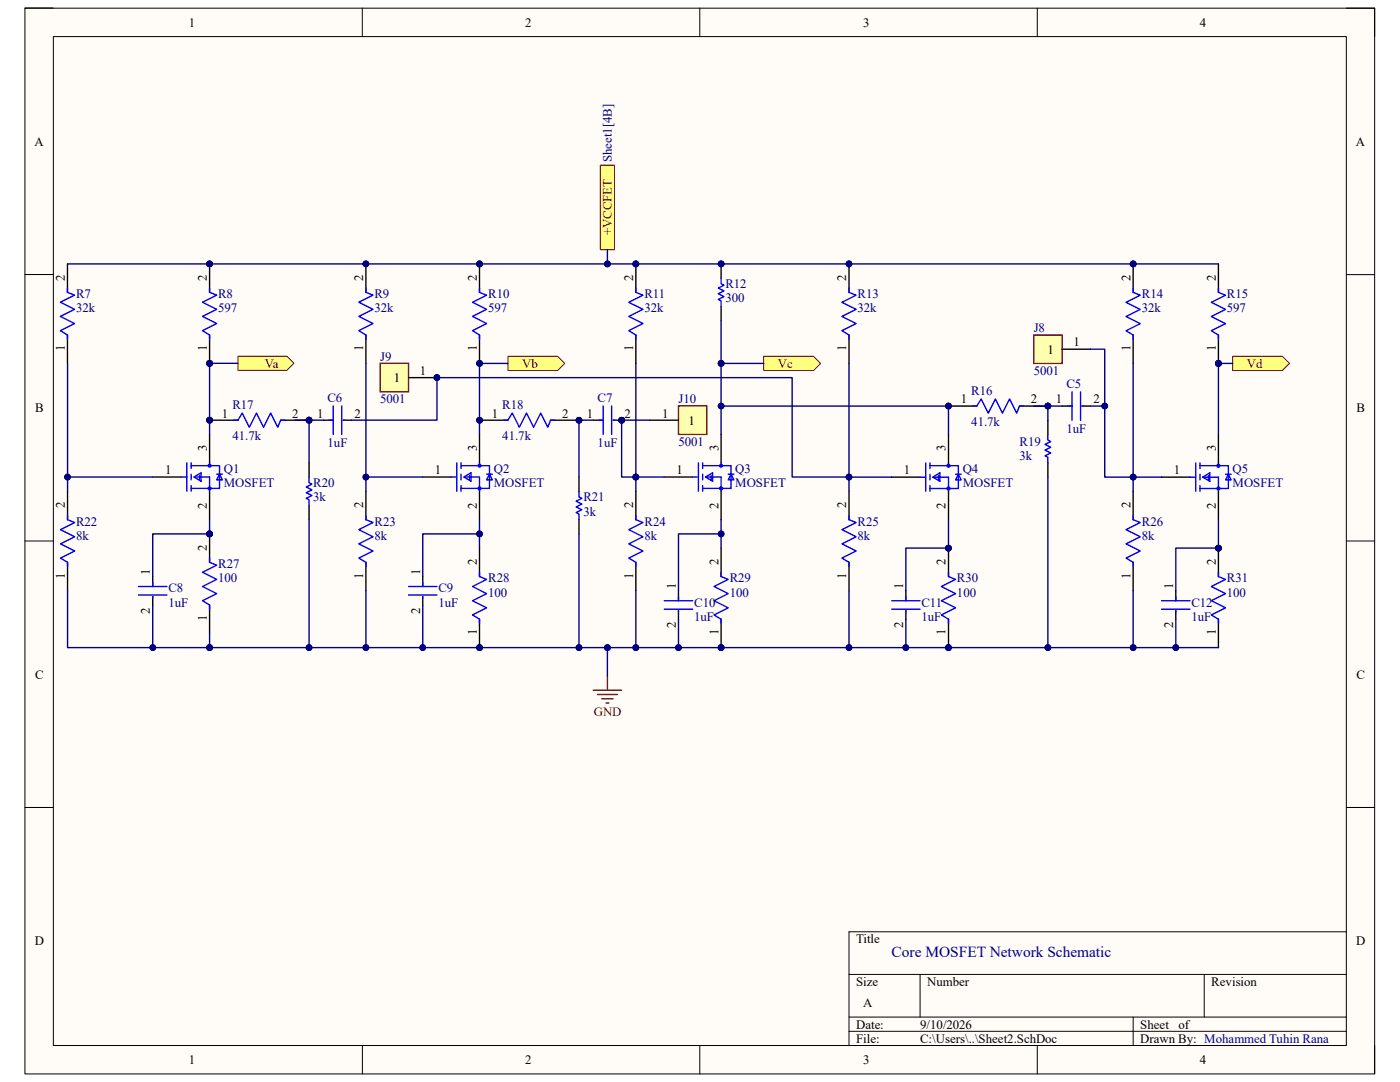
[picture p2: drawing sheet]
<svg xmlns="http://www.w3.org/2000/svg" width="279mm" height="216mm" viewBox="0 0 279 216" stroke-linecap="round" stroke-linejoin="round" font-family="sans-serif">
<path d="M5 1.6h269.3v212.7h-269.3z" fill="#fffcf8"/>
<path d="M5 1.6h269.3v212.7h-269.3z" fill="none" stroke="#000" stroke-width=".2"/>
<path d="M10.6 7.3h258.1v201.3h-258.1z" fill="#fffcf8"/>
<g fill="none" stroke="#000" stroke-width=".2">
<path d="M5 1.6h5.6M10.6 7.3h258.1v201.3h-258.1zM72.3 1.6v5.7M139.7 1.6v5.7M207 1.6v5.7M268.7 1.6h5.6v5.7M5 54.8h5.6M268.7 54.8h5.6M5 107.9h5.6M268.7 107.9h5.6M5 161.1h5.6M268.7 161.1h5.6"/>
<path d="M169.4 194.4h99.3M183.6 194.4v8.5M240.3 194.4v8.5M268.7 185.9h-99.3v22.7M72.3 208.6v5.7M139.7 208.6v5.7M169.4 202.9h99.3M169.4 205.8h99.3M207 208.6v5.7M226.1 202.9v5.7M274.3 208.6v5.7"/>
</g>
<path d="M64.5 83.8h2M68.5 83.8h1.7" fill="none" stroke="#000" stroke-width=".28"/>
<path d="M65.6 83.8h.9M66.5 81v5.7M68.2 81v5.7M68.5 83.8h.3" fill="none" stroke="#00f" stroke-width=".28"/>
<circle cx="124.1" cy="83.9" r=".57" fill="#000080"/>
<circle cx="124.1" cy="83.9" r=".57" fill="none" stroke="#000080" stroke-width=".2"/>
<path d="M118.4 83.8h2M122.4 83.8h1.7" fill="none" stroke="#000" stroke-width=".28"/>
<circle cx="124.1" cy="83.9" r=".57" fill="#000080"/>
<circle cx="124.1" cy="83.9" r=".57" fill="none" stroke="#000080" stroke-width=".2"/>
<path d="M214 78.2v5.7M215.6 78.2v5.7M119.5 83.8h.9M120.4 81v5.7M122.1 81v5.7M122.4 83.8h.2M213.1 81h.9M215.9 81h.3" fill="none" stroke="#00f" stroke-width=".28"/>
<path d="M212 81h2M215.9 81h1.7" fill="none" stroke="#000" stroke-width=".28"/>
<path d="M118.4 137.7h5.7M119.2 138.6h4M120.1 139.4h2.3M121.2 134.9v2.8M120.9 140.3h.6" fill="none" stroke="#800000" stroke-width=".28"/>
<path d="M47.5 71.1h9.7l1.5 1.4-1.5 1.4h-9.7z" fill-rule="evenodd" fill="#ffff80"/>
<path d="M47.5 71.1h9.7l1.5 1.4-1.5 1.4h-9.7z" fill="none" stroke="#800000" stroke-width=".2"/>
<path d="M101.4 71.1h9.9l1.4 1.4-1.4 1.4h-9.9z" fill-rule="evenodd" fill="#ffff80"/>
<path d="M101.4 71.1h9.9l1.4 1.4-1.4 1.4h-9.9z" fill="none" stroke="#800000" stroke-width=".2"/>
<path d="M152.4 71.1h9.9l1.5 1.4-1.5 1.4h-9.9z" fill-rule="evenodd" fill="#ffff80"/>
<path d="M152.4 71.1h9.9l1.5 1.4-1.5 1.4h-9.9z" fill="none" stroke="#800000" stroke-width=".2"/>
<path d="M246 71.1h9.9l1.4 1.4-1.4 1.4h-9.9z" fill-rule="evenodd" fill="#ffff80"/>
<path d="M246 71.1h9.9l1.4 1.4-1.4 1.4h-9.9z" fill="none" stroke="#800000" stroke-width=".2"/>
<path d="M119.8 33h2.8v16.8h-2.8z" fill="#ffff80"/>
<path d="M119.8 33h2.8v16.8h-2.8z" fill="none" stroke="#800000" stroke-width=".2"/>
<circle cx="87.2" cy="75.3" r=".56" fill="#000080"/>
<circle cx="87.2" cy="75.3" r=".56" fill="none" stroke="#000080" stroke-width=".2"/>
<path d="M75.9 72.5h5.6v5.7h-5.6z" fill="#ffffb0"/>
<path d="M75.9 72.5h5.6v5.7h-5.6z" fill="none" stroke="#800000" stroke-width=".28"/>
<path d="M81.5 75.4h5.7" fill="none" stroke="#000" stroke-width=".28"/>
<circle cx="87.2" cy="75.3" r=".56" fill="#000080"/>
<circle cx="87.2" cy="75.3" r=".56" fill="none" stroke="#000080" stroke-width=".2"/>
<path d="M206.3 66.8h5.7v5.7h-5.7z" fill="#ffffb0"/>
<path d="M206.3 66.8h5.7v5.7h-5.7z" fill="none" stroke="#800000" stroke-width=".28"/>
<path d="M212 69.7h5.6" fill="none" stroke="#000" stroke-width=".28"/>
<path d="M135.4 81h5.7v5.7h-5.7z" fill="#ffffb0"/>
<path d="M135.4 81h5.7v5.7h-5.7z" fill="none" stroke="#800000" stroke-width=".28"/>
<g fill="none" stroke="#000" stroke-width=".28">
<path d="M13.5 52.7v5.6M13.5 66.8v5.7M30.5 95.2h5.7M41.8 86.7v5.7M41.8 98v5.7M84.4 95.2h5.6M95.7 86.7v5.7M95.7 98v5.7M129.7 83.8h5.7M132.6 95.2h5.6M143.9 86.7v5.7M143.9 98v5.7"/>
<path d="M177.9 95.2h5.7M189.3 86.7v5.7M189.3 98v5.7M231.8 95.2h5.7M243.2 86.7v5.7M243.2 98v5.7"/>
</g>
<g fill="none" stroke="#00f" stroke-width=".28">
<path d="M13.5 57.5v.8l1.4 .6-2.9 1.4 2.9 1.4-2.9 1.4 2.9 1.5-2.9 1.4 1.5 .8v.9M36.2 95.2h1.1M37.3 92.4v5.6M38.1 92.4v1.1M38.1 94.6v1.2M38.1 96.9v1.1M38.1 92.9h3.7M38.7 95.2l1.4-.9v1.7zM39 95.2h2.8v2.8M39.8 94.9v.9M41.8 92.4v.5M41.8 92.9h2v4.6h-5.7"/>
<path d="M43.2 94.6h.6l-.6 1.2h1.2l-.6-1.2h.6M90 95.2h1.2M91.2 92.4v5.6M92 92.9h3.7M92 92.4v1.1M92 94.6v1.2M92 96.9v1.1M92.6 95.2l1.4-.9v1.7zM92.9 95.2h2.8v2.8M93.7 94.9v.9M95.7 92.9h2v4.6h-5.7M95.7 92.4v.5"/>
<path d="M97.1 94.6h.6l-.6 1.2h1.2l-.6-1.2h.6M138.2 95.2h1.2M139.4 92.4v5.6M140.2 92.9h3.7M140.2 92.4v1.1M140.2 94.6v1.2M140.2 96.9v1.1M140.8 95.2l1.4-.9v1.7zM141.1 95.2h2.8v2.8M141.9 94.9v.9M143.9 92.9h2v4.6h-5.7M143.9 92.4v.5"/>
<path d="M145.3 94.6h.6l-.6 1.2h1.2l-.6-1.2h.6M183.6 95.2h1.1M184.7 92.4v5.6M185.6 92.9h3.7M185.6 92.4v1.1M185.6 94.6v1.2M185.6 96.9v1.1M186.2 95.2l1.4-.9v1.8zM186.5 95.2h2.8v2.8M187.3 94.9v.9M189.3 92.9h2v4.6h-5.7M189.3 92.4v.5"/>
<path d="M190.7 94.6h.6l-.6 1.2h1.1l-.5-1.2h.5M237.5 95.2h1.1M238.6 92.4v5.6M239.5 92.9h3.7M239.5 92.4v1.1M239.5 94.6v1.2M239.5 96.9v1.1M240 95.2l1.4-.9v1.8zM240.3 95.2h2.9v2.8M241.2 94.9v.9M243.2 92.9h2v4.6h-5.7M243.2 92.4v.5"/>
<path d="M244.6 94.6h.6l-.6 1.2h1.1l-.5-1.2h.5"/>
<circle cx="41.8" cy="92.9" r=".28"/>
<circle cx="41.8" cy="97.5" r=".29"/>
<circle cx="95.7" cy="92.9" r=".28"/>
<circle cx="95.7" cy="97.5" r=".29"/>
<circle cx="143.9" cy="92.9" r=".28"/>
<circle cx="143.9" cy="97.5" r=".29"/>
<circle cx="189.3" cy="92.9" r=".29"/>
<circle cx="189.3" cy="97.5" r=".29"/>
<circle cx="243.2" cy="97.5" r=".29"/>
<circle cx="243.2" cy="92.9" r=".29"/>
</g>
<circle cx="73" cy="52.7" r=".56" fill="#000080"/>
<circle cx="73" cy="52.7" r=".56" fill="none" stroke="#000080" stroke-width=".2"/>
<path d="M73 52.7v5.6M73 66.8v5.7" fill="none" stroke="#000" stroke-width=".28"/>
<circle cx="73" cy="52.7" r=".56" fill="#000080"/>
<circle cx="73" cy="52.7" r=".56" fill="none" stroke="#000080" stroke-width=".2"/>
<path d="M73 57.5v.8l1.4 .6-2.8 1.4 2.8 1.4-2.8 1.4 2.8 1.5-2.8 1.4 1.4 .8v.9" fill="none" stroke="#00f" stroke-width=".28"/>
<circle cx="126.9" cy="52.7" r=".57" fill="#000080"/>
<circle cx="126.9" cy="52.7" r=".57" fill="none" stroke="#000080" stroke-width=".2"/>
<path d="M126.9 52.7v5.6M126.9 66.8v5.7" fill="none" stroke="#000" stroke-width=".28"/>
<circle cx="126.9" cy="52.7" r=".57" fill="#000080"/>
<circle cx="126.9" cy="52.7" r=".57" fill="none" stroke="#000080" stroke-width=".2"/>
<path d="M126.9 57.5v.8l1.4 .6-2.8 1.4 2.8 1.4-2.8 1.4 2.8 1.5-2.8 1.4 1.4 .8v.9" fill="none" stroke="#00f" stroke-width=".28"/>
<circle cx="169.4" cy="52.7" r=".57" fill="#000080"/>
<circle cx="169.4" cy="52.7" r=".57" fill="none" stroke="#000080" stroke-width=".2"/>
<path d="M169.4 52.7v5.6M169.4 66.8v5.7" fill="none" stroke="#000" stroke-width=".28"/>
<circle cx="169.4" cy="52.7" r=".57" fill="#000080"/>
<circle cx="169.4" cy="52.7" r=".57" fill="none" stroke="#000080" stroke-width=".2"/>
<path d="M169.4 57.5v.8l1.5 .6-2.9 1.4 2.9 1.4-2.9 1.4 2.9 1.5-2.9 1.4 1.4 .8v.9" fill="none" stroke="#00f" stroke-width=".28"/>
<circle cx="226.1" cy="52.7" r=".57" fill="#000080"/>
<circle cx="226.1" cy="52.7" r=".57" fill="none" stroke="#000080" stroke-width=".2"/>
<path d="M226.1 52.7v5.6M226.1 66.8v5.7" fill="none" stroke="#000" stroke-width=".28"/>
<circle cx="226.1" cy="52.7" r=".57" fill="#000080"/>
<circle cx="226.1" cy="52.7" r=".57" fill="none" stroke="#000080" stroke-width=".2"/>
<path d="M226.1 57.5v.8l1.5 .6-2.9 1.4 2.9 1.4-2.9 1.5 2.9 1.4-2.9 1.4 1.4 .8v.9M13.5 102.8v.9l1.4 .6-2.8 1.4 2.8 1.4-2.8 1.4 2.8 1.4-2.8 1.5 1.4 .8v.9M73 102.8v.9l1.4 .6-2.8 1.4 2.8 1.4-2.8 1.4 2.8 1.4-2.8 1.5 1.4 .8v.9M126.9 102.8v.9l1.4 .6-2.8 1.4 2.8 1.4-2.8 1.4 2.8 1.4-2.8 1.5 1.4 .8v.9M169.4 102.8v.9l1.5 .6-2.9 1.4 2.9 1.4-2.9 1.4 2.9 1.4-2.9 1.5 1.4 .8v.9M226.1 102.8v.9l1.5 .6-2.9 1.4 2.9 1.4-2.9 1.4 2.9 1.4-2.9 1.5 1.4 .8v.9" fill="none" stroke="#00f" stroke-width=".28"/>
<path d="M13.5 98v5.7M73 98v5.7M126.9 98v5.7M169.4 98v5.7M226.1 98v5.7M13.5 112.2v5.7M73 112.2v5.7M126.9 112.2v5.7M169.4 112.2v5.7M226.1 112.2v5.7" fill="none" stroke="#000" stroke-width=".28"/>
<circle cx="41.8" cy="72.5" r=".57" fill="#000080"/>
<circle cx="41.8" cy="72.5" r=".57" fill="none" stroke="#000080" stroke-width=".2"/>
<circle cx="41.8" cy="52.7" r=".57" fill="#000080"/>
<circle cx="41.8" cy="52.7" r=".57" fill="none" stroke="#000080" stroke-width=".2"/>
<path d="M41.8 66.8v5.7" fill="none" stroke="#000" stroke-width=".28"/>
<circle cx="41.8" cy="72.5" r=".57" fill="#000080"/>
<circle cx="41.8" cy="72.5" r=".57" fill="none" stroke="#000080" stroke-width=".2"/>
<path d="M41.8 52.7v5.6" fill="none" stroke="#000" stroke-width=".28"/>
<circle cx="41.8" cy="52.7" r=".57" fill="#000080"/>
<circle cx="41.8" cy="52.7" r=".57" fill="none" stroke="#000080" stroke-width=".2"/>
<path d="M41.8 57.5v.8l1.4 .6-2.8 1.4 2.8 1.4-2.8 1.4 2.8 1.5-2.8 1.4 1.4 .8v.9" fill="none" stroke="#00f" stroke-width=".28"/>
<circle cx="95.7" cy="72.5" r=".56" fill="#000080"/>
<circle cx="95.7" cy="72.5" r=".56" fill="none" stroke="#000080" stroke-width=".2"/>
<circle cx="95.7" cy="52.7" r=".57" fill="#000080"/>
<circle cx="95.7" cy="52.7" r=".57" fill="none" stroke="#000080" stroke-width=".2"/>
<path d="M95.7 66.8v5.7" fill="none" stroke="#000" stroke-width=".28"/>
<circle cx="95.7" cy="72.5" r=".56" fill="#000080"/>
<circle cx="95.7" cy="72.5" r=".56" fill="none" stroke="#000080" stroke-width=".2"/>
<path d="M95.7 52.7v5.6" fill="none" stroke="#000" stroke-width=".28"/>
<circle cx="95.7" cy="52.7" r=".57" fill="#000080"/>
<circle cx="95.7" cy="52.7" r=".57" fill="none" stroke="#000080" stroke-width=".2"/>
<path d="M95.7 57.5v.8l1.4 .6-2.8 1.4 2.8 1.4-2.8 1.4 2.8 1.5-2.8 1.4 1.4 .8v.9" fill="none" stroke="#00f" stroke-width=".28"/>
<circle cx="243.2" cy="72.5" r=".57" fill="#000080"/>
<circle cx="243.2" cy="72.5" r=".57" fill="none" stroke="#000080" stroke-width=".2"/>
<path d="M243.2 66.8v5.7" fill="none" stroke="#000" stroke-width=".28"/>
<circle cx="243.2" cy="72.5" r=".57" fill="#000080"/>
<circle cx="243.2" cy="72.5" r=".57" fill="none" stroke="#000080" stroke-width=".2"/>
<path d="M243.2 52.7v5.6" fill="none" stroke="#000" stroke-width=".28"/>
<path d="M243.2 57.5v.8l1.4 .6-2.9 1.4 2.9 1.4-2.9 1.5 2.9 1.4-2.9 1.4 1.5 .8v.9" fill="none" stroke="#00f" stroke-width=".28"/>
<circle cx="143.9" cy="52.7" r=".57" fill="#000080"/>
<circle cx="143.9" cy="52.7" r=".57" fill="none" stroke="#000080" stroke-width=".2"/>
<path d="M143.9 52.7v2.8" fill="none" stroke="#000" stroke-width=".28"/>
<circle cx="143.9" cy="52.7" r=".57" fill="#000080"/>
<circle cx="143.9" cy="52.7" r=".57" fill="none" stroke="#000080" stroke-width=".2"/>
<path d="M143.9 61.2v2.8" fill="none" stroke="#000" stroke-width=".28"/>
<path d="M143.9 55.5v1.1l.6 .3-1.2 .6 1.2 .5-1.2 .6 1.2 .6-1.2 .6 .6 .2v1.2" fill="none" stroke="#00f" stroke-width=".28"/>
<circle cx="41.8" cy="106.5" r=".57" fill="#000080"/>
<circle cx="41.8" cy="106.5" r=".57" fill="none" stroke="#000080" stroke-width=".2"/>
<path d="M41.8 106.5v5.7M41.8 120.7v5.7" fill="none" stroke="#000" stroke-width=".28"/>
<circle cx="41.8" cy="106.5" r=".57" fill="#000080"/>
<circle cx="41.8" cy="106.5" r=".57" fill="none" stroke="#000080" stroke-width=".2"/>
<path d="M41.8 111.4v.8l1.4 .6-2.8 1.4 2.8 1.4-2.8 1.4 2.8 1.4-2.8 1.5 1.4 .8v.9" fill="none" stroke="#00f" stroke-width=".28"/>
<circle cx="95.7" cy="129.2" r=".57" fill="#000080"/>
<circle cx="95.7" cy="129.2" r=".57" fill="none" stroke="#000080" stroke-width=".2"/>
<path d="M95.7 123.5v5.7" fill="none" stroke="#000" stroke-width=".28"/>
<circle cx="95.7" cy="129.2" r=".57" fill="#000080"/>
<circle cx="95.7" cy="129.2" r=".57" fill="none" stroke="#000080" stroke-width=".2"/>
<path d="M95.7 109.4v5.6" fill="none" stroke="#000" stroke-width=".28"/>
<path d="M95.7 114.2v.8l1.4 .6-2.8 1.4 2.8 1.4-2.8 1.5 2.8 1.4-2.8 1.4 1.4 .8v.9" fill="none" stroke="#00f" stroke-width=".28"/>
<circle cx="143.9" cy="129.2" r=".57" fill="#000080"/>
<circle cx="143.9" cy="129.2" r=".57" fill="none" stroke="#000080" stroke-width=".2"/>
<path d="M143.9 123.5v5.7" fill="none" stroke="#000" stroke-width=".28"/>
<circle cx="143.9" cy="129.2" r=".57" fill="#000080"/>
<circle cx="143.9" cy="129.2" r=".57" fill="none" stroke="#000080" stroke-width=".2"/>
<path d="M143.9 109.4v5.6" fill="none" stroke="#000" stroke-width=".28"/>
<path d="M143.9 114.2v.8l1.4 .6-2.8 1.4 2.8 1.4-2.8 1.5 2.8 1.4-2.8 1.4 1.4 .8v.9" fill="none" stroke="#00f" stroke-width=".28"/>
<circle cx="189.3" cy="129.2" r=".57" fill="#000080"/>
<circle cx="189.3" cy="129.2" r=".57" fill="none" stroke="#000080" stroke-width=".2"/>
<circle cx="189.3" cy="109.4" r=".56" fill="#000080"/>
<circle cx="189.3" cy="109.4" r=".56" fill="none" stroke="#000080" stroke-width=".2"/>
<path d="M189.3 123.5v5.7" fill="none" stroke="#000" stroke-width=".28"/>
<circle cx="189.3" cy="129.2" r=".57" fill="#000080"/>
<circle cx="189.3" cy="129.2" r=".57" fill="none" stroke="#000080" stroke-width=".2"/>
<path d="M189.3 109.4v5.6" fill="none" stroke="#000" stroke-width=".28"/>
<circle cx="189.3" cy="109.4" r=".56" fill="#000080"/>
<circle cx="189.3" cy="109.4" r=".56" fill="none" stroke="#000080" stroke-width=".2"/>
<path d="M189.3 114.2v.8l1.4 .6-2.8 1.4 2.8 1.4-2.8 1.5 2.8 1.4-2.8 1.4 1.4 .8v.9" fill="none" stroke="#00f" stroke-width=".28"/>
<circle cx="243.2" cy="109.4" r=".57" fill="#000080"/>
<circle cx="243.2" cy="109.4" r=".57" fill="none" stroke="#000080" stroke-width=".2"/>
<path d="M243.2 109.4v5.6M243.2 123.5v5.7" fill="none" stroke="#000" stroke-width=".28"/>
<circle cx="243.2" cy="109.4" r=".57" fill="#000080"/>
<circle cx="243.2" cy="109.4" r=".57" fill="none" stroke="#000080" stroke-width=".2"/>
<g fill="none" stroke="#00f" stroke-width=".28">
<path d="M27.6 117h5.7M27.6 118.7h5.7M30.5 116.2v.8M30.5 119v.3M81.5 117h5.7M81.5 118.7h5.7M84.4 116.2v.8M84.4 119v.3M132.6 119.9h5.6M135.4 119v.9M177.9 119.9h5.7M180.8 119v.9"/>
<path d="M231.8 119.9h5.7M234.7 119v.9M243.2 114.2v.8l1.4 .6-2.9 1.4 2.9 1.4-2.9 1.5 2.9 1.4-2.9 1.4 1.5 .8v.9M132.6 121.6h5.6M135.4 121.9v.2M177.9 121.6h5.7M180.8 121.9v.2M231.8 121.6h5.7M234.7 121.9v.2"/>
</g>
<path d="M30.5 115v2M30.5 119v1.7M84.4 115v2M84.4 119v1.7M135.4 117.9v2M180.8 117.9v2M234.7 117.9v2M135.4 121.9v1.6M180.8 121.9v1.6M234.7 121.9v1.6" fill="none" stroke="#000" stroke-width=".28"/>
<circle cx="41.8" cy="83.8" r=".57" fill="#000080"/>
<circle cx="41.8" cy="83.8" r=".57" fill="none" stroke="#000080" stroke-width=".2"/>
<circle cx="61.7" cy="83.8" r=".57" fill="#000080"/>
<circle cx="61.7" cy="83.8" r=".57" fill="none" stroke="#000080" stroke-width=".2"/>
<path d="M41.8 83.8h5.7" fill="none" stroke="#000" stroke-width=".28"/>
<circle cx="41.8" cy="83.8" r=".57" fill="#000080"/>
<circle cx="41.8" cy="83.8" r=".57" fill="none" stroke="#000080" stroke-width=".2"/>
<path d="M56 83.8h5.7" fill="none" stroke="#000" stroke-width=".28"/>
<circle cx="61.7" cy="83.8" r=".57" fill="#000080"/>
<circle cx="61.7" cy="83.8" r=".57" fill="none" stroke="#000080" stroke-width=".2"/>
<path d="M46.7 83.8h.8l.8-1.4 1.5 2.9 1.4-2.9 1.4 2.9 1.4-2.9 1.4 2.9 .6-1.5h.9" fill="none" stroke="#00f" stroke-width=".28"/>
<circle cx="95.7" cy="83.9" r=".56" fill="#000080"/>
<circle cx="95.7" cy="83.9" r=".56" fill="none" stroke="#000080" stroke-width=".2"/>
<circle cx="115.5" cy="83.9" r=".57" fill="#000080"/>
<circle cx="115.5" cy="83.9" r=".57" fill="none" stroke="#000080" stroke-width=".2"/>
<path d="M95.7 83.8h5.7" fill="none" stroke="#000" stroke-width=".28"/>
<circle cx="95.7" cy="83.9" r=".56" fill="#000080"/>
<circle cx="95.7" cy="83.9" r=".56" fill="none" stroke="#000080" stroke-width=".2"/>
<path d="M109.9 83.8h5.6" fill="none" stroke="#000" stroke-width=".28"/>
<circle cx="115.5" cy="83.9" r=".57" fill="#000080"/>
<circle cx="115.5" cy="83.9" r=".57" fill="none" stroke="#000080" stroke-width=".2"/>
<path d="M100.5 83.8h.9l.8-1.4 1.5 2.9 1.4-2.9 1.4 2.9 1.4-2.9 1.4 2.9 .6-1.5h.8" fill="none" stroke="#00f" stroke-width=".28"/>
<circle cx="189.3" cy="81" r=".56" fill="#000080"/>
<circle cx="189.3" cy="81" r=".56" fill="none" stroke="#000080" stroke-width=".2"/>
<circle cx="209.1" cy="81" r=".57" fill="#000080"/>
<circle cx="209.1" cy="81" r=".57" fill="none" stroke="#000080" stroke-width=".2"/>
<path d="M189.3 81h5.6" fill="none" stroke="#000" stroke-width=".28"/>
<circle cx="189.3" cy="81" r=".56" fill="#000080"/>
<circle cx="189.3" cy="81" r=".56" fill="none" stroke="#000080" stroke-width=".2"/>
<path d="M203.5 81h5.6" fill="none" stroke="#000" stroke-width=".28"/>
<circle cx="209.1" cy="81" r=".57" fill="#000080"/>
<circle cx="209.1" cy="81" r=".57" fill="none" stroke="#000080" stroke-width=".2"/>
<path d="M61.7 95.2v1.1l.6 .3-1.2 .6 1.2 .5-1.2 .6 1.2 .6-1.2 .5 .6 .3v1.2M115.5 98v1.2l.6 .2-1.1 .6 1.1 .6-1.1 .6 1.1 .5-1.1 .6 .5 .3v1.1M194.1 81h.8l.9-1.4 1.4 2.8 1.4-2.8 1.5 2.8 1.4-2.8 1.4 2.8 .6-1.4h.8M209.1 86.7v1.1l.6 .3-1.1 .6 1.1 .5-1.1 .6 1.1 .6-1.1 .6 .5 .2v1.2" fill="none" stroke="#00f" stroke-width=".28"/>
<path d="M61.7 92.4v2.8M115.5 95.2v2.8M209.1 83.9v2.8M209.1 92.4v2.8M61.7 100.9v2.8M115.5 103.7v2.8" fill="none" stroke="#000" stroke-width=".28"/>
<path d="M13.5 72.5v25.5" fill="none" stroke="#000080" stroke-width=".28"/>
<circle cx="13.5" cy="95.2" r=".57" fill="#000080"/>
<circle cx="13.5" cy="95.2" r=".57" fill="none" stroke="#000080" stroke-width=".2"/>
<path d="M41.8 126.4v2.8" fill="none" stroke="#000080" stroke-width=".28"/>
<circle cx="41.8" cy="129.2" r=".57" fill="#000080"/>
<circle cx="41.8" cy="129.2" r=".57" fill="none" stroke="#000080" stroke-width=".2"/>
<path d="M41.8 103.7v2.8" fill="none" stroke="#000080" stroke-width=".28"/>
<circle cx="41.8" cy="106.5" r=".57" fill="#000080"/>
<circle cx="41.8" cy="106.5" r=".57" fill="none" stroke="#000080" stroke-width=".2"/>
<path d="M73 72.5v25.5" fill="none" stroke="#000080" stroke-width=".28"/>
<circle cx="73" cy="95.2" r=".57" fill="#000080"/>
<circle cx="73" cy="95.2" r=".57" fill="none" stroke="#000080" stroke-width=".2"/>
<path d="M73 117.9v11.3" fill="none" stroke="#000080" stroke-width=".28"/>
<circle cx="73" cy="129.2" r=".57" fill="#000080"/>
<circle cx="73" cy="129.2" r=".57" fill="none" stroke="#000080" stroke-width=".2"/>
<path d="M95.7 103.7v5.7" fill="none" stroke="#000080" stroke-width=".28"/>
<circle cx="95.7" cy="106.5" r=".57" fill="#000080"/>
<circle cx="95.7" cy="106.5" r=".57" fill="none" stroke="#000080" stroke-width=".2"/>
<path d="M126.9 117.9v11.3" fill="none" stroke="#000080" stroke-width=".28"/>
<circle cx="126.9" cy="129.2" r=".57" fill="#000080"/>
<circle cx="126.9" cy="129.2" r=".57" fill="none" stroke="#000080" stroke-width=".2"/>
<path d="M143.9 72.5v14.2" fill="none" stroke="#000080" stroke-width=".28"/>
<circle cx="143.9" cy="72.5" r=".57" fill="#000080"/>
<circle cx="143.9" cy="72.5" r=".57" fill="none" stroke="#000080" stroke-width=".2"/>
<circle cx="143.9" cy="81" r=".57" fill="#000080"/>
<circle cx="143.9" cy="81" r=".57" fill="none" stroke="#000080" stroke-width=".2"/>
<path d="M143.9 103.7v5.7" fill="none" stroke="#000080" stroke-width=".28"/>
<circle cx="143.9" cy="106.5" r=".57" fill="#000080"/>
<circle cx="143.9" cy="106.5" r=".57" fill="none" stroke="#000080" stroke-width=".2"/>
<path d="M169.4 72.5v25.5" fill="none" stroke="#000080" stroke-width=".28"/>
<circle cx="169.4" cy="95.2" r=".57" fill="#000080"/>
<circle cx="169.4" cy="95.2" r=".57" fill="none" stroke="#000080" stroke-width=".2"/>
<path d="M169.4 117.9v11.3" fill="none" stroke="#000080" stroke-width=".28"/>
<circle cx="169.4" cy="129.2" r=".57" fill="#000080"/>
<circle cx="169.4" cy="129.2" r=".57" fill="none" stroke="#000080" stroke-width=".2"/>
<path d="M189.3 103.7v5.7" fill="none" stroke="#000080" stroke-width=".28"/>
<circle cx="189.3" cy="109.4" r=".56" fill="#000080"/>
<circle cx="189.3" cy="109.4" r=".56" fill="none" stroke="#000080" stroke-width=".2"/>
<path d="M243.2 72.5v14.2" fill="none" stroke="#000080" stroke-width=".28"/>
<circle cx="243.2" cy="72.5" r=".57" fill="#000080"/>
<circle cx="243.2" cy="72.5" r=".57" fill="none" stroke="#000080" stroke-width=".2"/>
<path d="M243.2 103.7v5.7" fill="none" stroke="#000080" stroke-width=".28"/>
<circle cx="243.2" cy="109.4" r=".57" fill="#000080"/>
<circle cx="243.2" cy="109.4" r=".57" fill="none" stroke="#000080" stroke-width=".2"/>
<path d="M226.1 117.9v11.3" fill="none" stroke="#000080" stroke-width=".28"/>
<circle cx="226.1" cy="129.2" r=".57" fill="#000080"/>
<circle cx="226.1" cy="129.2" r=".57" fill="none" stroke="#000080" stroke-width=".2"/>
<path d="M226.1 72.5v25.5" fill="none" stroke="#000080" stroke-width=".28"/>
<circle cx="226.1" cy="95.2" r=".57" fill="#000080"/>
<circle cx="226.1" cy="95.2" r=".57" fill="none" stroke="#000080" stroke-width=".2"/>
<path d="M30.5 129.2h11.3" fill="none" stroke="#000080" stroke-width=".28"/>
<circle cx="30.5" cy="129.2" r=".57" fill="#000080"/>
<circle cx="30.5" cy="129.2" r=".57" fill="none" stroke="#000080" stroke-width=".2"/>
<circle cx="41.8" cy="129.2" r=".57" fill="#000080"/>
<circle cx="41.8" cy="129.2" r=".57" fill="none" stroke="#000080" stroke-width=".2"/>
<path d="M41.8 106.5h-11.3v8.5" fill="none" stroke="#000080" stroke-width=".28"/>
<circle cx="41.8" cy="106.5" r=".57" fill="#000080"/>
<circle cx="41.8" cy="106.5" r=".57" fill="none" stroke="#000080" stroke-width=".2"/>
<path d="M84.4 120.7v8.5" fill="none" stroke="#000080" stroke-width=".28"/>
<circle cx="84.4" cy="129.2" r=".57" fill="#000080"/>
<circle cx="84.4" cy="129.2" r=".57" fill="none" stroke="#000080" stroke-width=".2"/>
<path d="M95.7 106.5h-11.3v8.5" fill="none" stroke="#000080" stroke-width=".28"/>
<circle cx="95.7" cy="106.5" r=".57" fill="#000080"/>
<circle cx="95.7" cy="106.5" r=".57" fill="none" stroke="#000080" stroke-width=".2"/>
<path d="M135.4 123.5v5.7" fill="none" stroke="#000080" stroke-width=".28"/>
<circle cx="135.4" cy="129.2" r=".57" fill="#000080"/>
<circle cx="135.4" cy="129.2" r=".57" fill="none" stroke="#000080" stroke-width=".2"/>
<path d="M143.9 106.5h-8.5v11.4" fill="none" stroke="#000080" stroke-width=".28"/>
<circle cx="143.9" cy="106.5" r=".57" fill="#000080"/>
<circle cx="143.9" cy="106.5" r=".57" fill="none" stroke="#000080" stroke-width=".2"/>
<path d="M180.8 123.5v5.7" fill="none" stroke="#000080" stroke-width=".28"/>
<circle cx="180.8" cy="129.2" r=".57" fill="#000080"/>
<circle cx="180.8" cy="129.2" r=".57" fill="none" stroke="#000080" stroke-width=".2"/>
<path d="M189.3 109.4h-8.5v8.5" fill="none" stroke="#000080" stroke-width=".28"/>
<circle cx="189.3" cy="109.4" r=".56" fill="#000080"/>
<circle cx="189.3" cy="109.4" r=".56" fill="none" stroke="#000080" stroke-width=".2"/>
<path d="M234.7 123.5v5.7" fill="none" stroke="#000080" stroke-width=".28"/>
<circle cx="234.7" cy="129.2" r=".57" fill="#000080"/>
<circle cx="234.7" cy="129.2" r=".57" fill="none" stroke="#000080" stroke-width=".2"/>
<path d="M243.2 109.4h-8.5v8.5" fill="none" stroke="#000080" stroke-width=".28"/>
<circle cx="243.2" cy="109.4" r=".57" fill="#000080"/>
<circle cx="243.2" cy="109.4" r=".57" fill="none" stroke="#000080" stroke-width=".2"/>
<path d="M115.5 106.5v22.7" fill="none" stroke="#000080" stroke-width=".28"/>
<circle cx="115.5" cy="129.2" r=".57" fill="#000080"/>
<circle cx="115.5" cy="129.2" r=".57" fill="none" stroke="#000080" stroke-width=".2"/>
<path d="M209.1 95.2v34" fill="none" stroke="#000080" stroke-width=".28"/>
<circle cx="209.1" cy="129.2" r=".57" fill="#000080"/>
<circle cx="209.1" cy="129.2" r=".57" fill="none" stroke="#000080" stroke-width=".2"/>
<path d="M121.2 49.8v2.9" fill="none" stroke="#000080" stroke-width=".28"/>
<circle cx="121.2" cy="52.7" r=".57" fill="#000080"/>
<circle cx="121.2" cy="52.7" r=".57" fill="none" stroke="#000080" stroke-width=".2"/>
<path d="M121.2 129.2v5.7" fill="none" stroke="#000080" stroke-width=".28"/>
<circle cx="121.2" cy="129.2" r=".57" fill="#000080"/>
<circle cx="121.2" cy="129.2" r=".57" fill="none" stroke="#000080" stroke-width=".2"/>
<path d="M13.5 117.9v11.3h17v-8.5" fill="none" stroke="#000080" stroke-width=".28"/>
<circle cx="30.5" cy="129.2" r=".57" fill="#000080"/>
<circle cx="30.5" cy="129.2" r=".57" fill="none" stroke="#000080" stroke-width=".2"/>
<path d="M217.6 81h2.9v14.2h5.6" fill="none" stroke="#000080" stroke-width=".28"/>
<circle cx="220.5" cy="81" r=".57" fill="#000080"/>
<circle cx="220.5" cy="81" r=".57" fill="none" stroke="#000080" stroke-width=".2"/>
<circle cx="226.1" cy="95.2" r=".57" fill="#000080"/>
<circle cx="226.1" cy="95.2" r=".57" fill="none" stroke="#000080" stroke-width=".2"/>
<path d="M58.8 83.8h5.7" fill="none" stroke="#000080" stroke-width=".28"/>
<circle cx="61.7" cy="83.8" r=".57" fill="#000080"/>
<circle cx="61.7" cy="83.8" r=".57" fill="none" stroke="#000080" stroke-width=".2"/>
<path d="M124.1 83.8v11.4h2.8" fill="none" stroke="#000080" stroke-width=".28"/>
<circle cx="124.1" cy="83.9" r=".57" fill="#000080"/>
<circle cx="124.1" cy="83.9" r=".57" fill="none" stroke="#000080" stroke-width=".2"/>
<circle cx="126.9" cy="95.2" r=".57" fill="#000080"/>
<circle cx="126.9" cy="95.2" r=".57" fill="none" stroke="#000080" stroke-width=".2"/>
<path d="M70.2 83.8h17v-8.4h70.9v19.8h11.3" fill="none" stroke="#000080" stroke-width=".28"/>
<circle cx="87.2" cy="75.3" r=".56" fill="#000080"/>
<circle cx="87.2" cy="75.3" r=".56" fill="none" stroke="#000080" stroke-width=".2"/>
<circle cx="169.4" cy="95.2" r=".57" fill="#000080"/>
<circle cx="169.4" cy="95.2" r=".57" fill="none" stroke="#000080" stroke-width=".2"/>
<path d="M41.8 72.5v14.2" fill="none" stroke="#000080" stroke-width=".28"/>
<circle cx="41.8" cy="83.8" r=".57" fill="#000080"/>
<circle cx="41.8" cy="83.8" r=".57" fill="none" stroke="#000080" stroke-width=".2"/>
<circle cx="41.8" cy="72.5" r=".57" fill="#000080"/>
<circle cx="41.8" cy="72.5" r=".57" fill="none" stroke="#000080" stroke-width=".2"/>
<path d="M101.4 72.5h-5.7v14.2" fill="none" stroke="#000080" stroke-width=".28"/>
<circle cx="95.7" cy="83.9" r=".56" fill="#000080"/>
<circle cx="95.7" cy="83.9" r=".56" fill="none" stroke="#000080" stroke-width=".2"/>
<circle cx="95.7" cy="72.5" r=".56" fill="#000080"/>
<circle cx="95.7" cy="72.5" r=".56" fill="none" stroke="#000080" stroke-width=".2"/>
<path d="M243.2 72.5h2.8" fill="none" stroke="#000080" stroke-width=".28"/>
<circle cx="243.2" cy="72.5" r=".57" fill="#000080"/>
<circle cx="243.2" cy="72.5" r=".57" fill="none" stroke="#000080" stroke-width=".2"/>
<path d="M41.8 72.5h5.7" fill="none" stroke="#000080" stroke-width=".28"/>
<circle cx="41.8" cy="72.5" r=".57" fill="#000080"/>
<circle cx="41.8" cy="72.5" r=".57" fill="none" stroke="#000080" stroke-width=".2"/>
<path d="M143.9 72.5h8.5" fill="none" stroke="#000080" stroke-width=".28"/>
<circle cx="143.9" cy="72.5" r=".57" fill="#000080"/>
<circle cx="143.9" cy="72.5" r=".57" fill="none" stroke="#000080" stroke-width=".2"/>
<path d="M126.9 72.5v25.5" fill="none" stroke="#000080" stroke-width=".28"/>
<circle cx="126.9" cy="95.2" r=".57" fill="#000080"/>
<circle cx="126.9" cy="95.2" r=".57" fill="none" stroke="#000080" stroke-width=".2"/>
<path d="M124.1 83.8h5.6" fill="none" stroke="#000080" stroke-width=".28"/>
<circle cx="124.1" cy="83.9" r=".57" fill="#000080"/>
<circle cx="124.1" cy="83.9" r=".57" fill="none" stroke="#000080" stroke-width=".2"/>
<path d="M217.6 69.7h2.9v11.3" fill="none" stroke="#000080" stroke-width=".28"/>
<circle cx="220.5" cy="81" r=".57" fill="#000080"/>
<circle cx="220.5" cy="81" r=".57" fill="none" stroke="#000080" stroke-width=".2"/>
<path d="M13.5 95.2h17" fill="none" stroke="#000080" stroke-width=".28"/>
<circle cx="13.5" cy="95.2" r=".57" fill="#000080"/>
<circle cx="13.5" cy="95.2" r=".57" fill="none" stroke="#000080" stroke-width=".2"/>
<path d="M126.9 95.2h5.7" fill="none" stroke="#000080" stroke-width=".28"/>
<circle cx="126.9" cy="95.2" r=".57" fill="#000080"/>
<circle cx="126.9" cy="95.2" r=".57" fill="none" stroke="#000080" stroke-width=".2"/>
<path d="M169.4 95.2h8.5" fill="none" stroke="#000080" stroke-width=".28"/>
<circle cx="169.4" cy="95.2" r=".57" fill="#000080"/>
<circle cx="169.4" cy="95.2" r=".57" fill="none" stroke="#000080" stroke-width=".2"/>
<path d="M226.1 95.2h5.7" fill="none" stroke="#000080" stroke-width=".28"/>
<circle cx="226.1" cy="95.2" r=".57" fill="#000080"/>
<circle cx="226.1" cy="95.2" r=".57" fill="none" stroke="#000080" stroke-width=".2"/>
<path d="M73 95.2h11.4" fill="none" stroke="#000080" stroke-width=".28"/>
<circle cx="73" cy="95.2" r=".57" fill="#000080"/>
<circle cx="73" cy="95.2" r=".57" fill="none" stroke="#000080" stroke-width=".2"/>
<path d="M13.5 52.7h229.7" fill="none" stroke="#000080" stroke-width=".28"/>
<circle cx="41.8" cy="52.7" r=".57" fill="#000080"/>
<circle cx="41.8" cy="52.7" r=".57" fill="none" stroke="#000080" stroke-width=".2"/>
<circle cx="73" cy="52.7" r=".56" fill="#000080"/>
<circle cx="73" cy="52.7" r=".56" fill="none" stroke="#000080" stroke-width=".2"/>
<circle cx="95.7" cy="52.7" r=".57" fill="#000080"/>
<circle cx="95.7" cy="52.7" r=".57" fill="none" stroke="#000080" stroke-width=".2"/>
<circle cx="121.2" cy="52.7" r=".57" fill="#000080"/>
<circle cx="121.2" cy="52.7" r=".57" fill="none" stroke="#000080" stroke-width=".2"/>
<circle cx="126.9" cy="52.7" r=".57" fill="#000080"/>
<circle cx="126.9" cy="52.7" r=".57" fill="none" stroke="#000080" stroke-width=".2"/>
<circle cx="143.9" cy="52.7" r=".57" fill="#000080"/>
<circle cx="143.9" cy="52.7" r=".57" fill="none" stroke="#000080" stroke-width=".2"/>
<circle cx="169.4" cy="52.7" r=".57" fill="#000080"/>
<circle cx="169.4" cy="52.7" r=".57" fill="none" stroke="#000080" stroke-width=".2"/>
<circle cx="226.1" cy="52.7" r=".57" fill="#000080"/>
<circle cx="226.1" cy="52.7" r=".57" fill="none" stroke="#000080" stroke-width=".2"/>
<path d="M143.9 64v8.5" fill="none" stroke="#000080" stroke-width=".28"/>
<circle cx="143.9" cy="72.5" r=".57" fill="#000080"/>
<circle cx="143.9" cy="72.5" r=".57" fill="none" stroke="#000080" stroke-width=".2"/>
<path d="M41.8 129.2h201.4" fill="none" stroke="#000080" stroke-width=".28"/>
<circle cx="41.8" cy="129.2" r=".57" fill="#000080"/>
<circle cx="41.8" cy="129.2" r=".57" fill="none" stroke="#000080" stroke-width=".2"/>
<circle cx="61.7" cy="129.2" r=".57" fill="#000080"/>
<circle cx="61.7" cy="129.2" r=".57" fill="none" stroke="#000080" stroke-width=".2"/>
<circle cx="73" cy="129.2" r=".57" fill="#000080"/>
<circle cx="73" cy="129.2" r=".57" fill="none" stroke="#000080" stroke-width=".2"/>
<circle cx="84.4" cy="129.2" r=".57" fill="#000080"/>
<circle cx="84.4" cy="129.2" r=".57" fill="none" stroke="#000080" stroke-width=".2"/>
<circle cx="95.7" cy="129.2" r=".57" fill="#000080"/>
<circle cx="95.7" cy="129.2" r=".57" fill="none" stroke="#000080" stroke-width=".2"/>
<circle cx="115.5" cy="129.2" r=".57" fill="#000080"/>
<circle cx="115.5" cy="129.2" r=".57" fill="none" stroke="#000080" stroke-width=".2"/>
<circle cx="121.2" cy="129.2" r=".57" fill="#000080"/>
<circle cx="121.2" cy="129.2" r=".57" fill="none" stroke="#000080" stroke-width=".2"/>
<circle cx="126.9" cy="129.2" r=".57" fill="#000080"/>
<circle cx="126.9" cy="129.2" r=".57" fill="none" stroke="#000080" stroke-width=".2"/>
<circle cx="135.4" cy="129.2" r=".57" fill="#000080"/>
<circle cx="135.4" cy="129.2" r=".57" fill="none" stroke="#000080" stroke-width=".2"/>
<circle cx="143.9" cy="129.2" r=".57" fill="#000080"/>
<circle cx="143.9" cy="129.2" r=".57" fill="none" stroke="#000080" stroke-width=".2"/>
<circle cx="169.4" cy="129.2" r=".57" fill="#000080"/>
<circle cx="169.4" cy="129.2" r=".57" fill="none" stroke="#000080" stroke-width=".2"/>
<circle cx="180.8" cy="129.2" r=".57" fill="#000080"/>
<circle cx="180.8" cy="129.2" r=".57" fill="none" stroke="#000080" stroke-width=".2"/>
<circle cx="189.3" cy="129.2" r=".57" fill="#000080"/>
<circle cx="189.3" cy="129.2" r=".57" fill="none" stroke="#000080" stroke-width=".2"/>
<circle cx="209.1" cy="129.2" r=".57" fill="#000080"/>
<circle cx="209.1" cy="129.2" r=".57" fill="none" stroke="#000080" stroke-width=".2"/>
<circle cx="226.1" cy="129.2" r=".57" fill="#000080"/>
<circle cx="226.1" cy="129.2" r=".57" fill="none" stroke="#000080" stroke-width=".2"/>
<circle cx="234.7" cy="129.2" r=".57" fill="#000080"/>
<circle cx="234.7" cy="129.2" r=".57" fill="none" stroke="#000080" stroke-width=".2"/>
<path d="M143.9 81h45.4v5.7" fill="none" stroke="#000080" stroke-width=".28"/>
<circle cx="189.3" cy="81" r=".56" fill="#000080"/>
<circle cx="189.3" cy="81" r=".56" fill="none" stroke="#000080" stroke-width=".2"/>
<circle cx="143.9" cy="81" r=".57" fill="#000080"/>
<circle cx="143.9" cy="81" r=".57" fill="none" stroke="#000080" stroke-width=".2"/>
<path d="M61.7 83.8v8.6" fill="none" stroke="#000080" stroke-width=".28"/>
<circle cx="61.7" cy="83.8" r=".57" fill="#000080"/>
<circle cx="61.7" cy="83.8" r=".57" fill="none" stroke="#000080" stroke-width=".2"/>
<path d="M61.7 103.7v25.5" fill="none" stroke="#000080" stroke-width=".28"/>
<circle cx="61.7" cy="129.2" r=".57" fill="#000080"/>
<circle cx="61.7" cy="129.2" r=".57" fill="none" stroke="#000080" stroke-width=".2"/>
<path d="M206.3 81h5.7" fill="none" stroke="#000080" stroke-width=".28"/>
<circle cx="209.1" cy="81" r=".57" fill="#000080"/>
<circle cx="209.1" cy="81" r=".57" fill="none" stroke="#000080" stroke-width=".2"/>
<path d="M118.4 83.8h-2.9v11.4" fill="none" stroke="#000080" stroke-width=".28"/>
<circle cx="115.5" cy="83.9" r=".57" fill="#000080"/>
<circle cx="115.5" cy="83.9" r=".57" fill="none" stroke="#000080" stroke-width=".2"/>
<path d="M209.1 81v2.9" fill="none" stroke="#000080" stroke-width=".28"/>
<circle cx="209.1" cy="81" r=".57" fill="#000080"/>
<circle cx="209.1" cy="81" r=".57" fill="none" stroke="#000080" stroke-width=".2"/>
<text font-size="3.1" fill="#000080" x="177.9" y="190.9">Core MOSFET Network Schematic</text>
<g font-size="2.6">
<text x="37.7" y="5.3">1</text>
<text x="104.8" y="5.3">2</text>
<text x="172.3" y="5.3">3</text>
<text x="239.5" y="5.3">4</text>
<text x="6.9" y="29.1">A</text>
<text x="270.6" y="29.1">A</text>
<text x="12.9" y="56.1" transform="rotate(-90 12.9 56.1)">2</text>
<text x="41.3" y="56.1" transform="rotate(-90 41.3 56.1)">2</text>
<text x="72.5" y="56.1" transform="rotate(-90 72.5 56.1)">2</text>
<text x="95.2" y="56.1" transform="rotate(-90 95.2 56.1)">2</text>
<text x="126.3" y="56.1" transform="rotate(-90 126.3 56.1)">2</text>
<text x="168.9" y="56.1" transform="rotate(-90 168.9 56.1)">2</text>
<text x="225.6" y="56.1" transform="rotate(-90 225.6 56.1)">2</text>
<text x="242.6" y="56.1" transform="rotate(-90 242.6 56.1)">2</text>
<text x="12.9" y="70.1" transform="rotate(-90 12.9 70.1)">1</text>
<text x="41.3" y="70.1" transform="rotate(-90 41.3 70.1)">1</text>
<text x="72.5" y="70.1" transform="rotate(-90 72.5 70.1)">1</text>
<text x="95.2" y="70.1" transform="rotate(-90 95.2 70.1)">1</text>
<text x="126.3" y="70.1" transform="rotate(-90 126.3 70.1)">1</text>
<text x="168.9" y="70.1" transform="rotate(-90 168.9 70.1)">1</text>
<text x="209" y="70.5">1</text>
<text x="214.2" y="69.1">1</text>
<text x="225.6" y="70.1" transform="rotate(-90 225.6 70.1)">1</text>
<text x="242.6" y="70.1" transform="rotate(-90 242.6 70.1)">1</text>
<text x="78.6" y="76.2">1</text>
<text x="83.8" y="74.8">1</text>
<text x="7" y="82.3">B</text>
<text x="44.3" y="83.3">1</text>
<text x="58.3" y="83.3">2</text>
<text x="63.3" y="83.3">1</text>
<text x="70.8" y="83.3">2</text>
<text x="98.1" y="83.3">1</text>
<text x="112.2" y="83.3">2</text>
<text x="117.1" y="83.3">1</text>
<text x="124.6" y="83.3">2</text>
<text x="132.2" y="83.3">1</text>
<text x="191.7" y="80.5">1</text>
<text x="205.7" y="80.5">2</text>
<text x="210.7" y="80.5">1</text>
<text x="218.2" y="80.5">2</text>
<text x="270.7" y="82.3">B</text>
<text x="137.4" y="84.7">1</text>
<text x="32.9" y="94.7">1</text>
<text x="41.3" y="90.1" transform="rotate(-90 41.3 90.1)">3</text>
<text x="86.8" y="94.7">1</text>
<text x="95.2" y="90.1" transform="rotate(-90 95.2 90.1)">3</text>
<text x="135" y="94.7">1</text>
<text x="143.4" y="90.1" transform="rotate(-90 143.4 90.1)">3</text>
<text x="180.4" y="94.7">1</text>
<text x="188.7" y="90.1" transform="rotate(-90 188.7 90.1)">3</text>
<text x="234.3" y="94.7">1</text>
<text x="242.6" y="90.1" transform="rotate(-90 242.6 90.1)">3</text>
<text x="12.9" y="101.4" transform="rotate(-90 12.9 101.4)">2</text>
<text x="41.3" y="101.5" transform="rotate(-90 41.3 101.5)">2</text>
<text x="72.5" y="101.4" transform="rotate(-90 72.5 101.4)">2</text>
<text x="95.2" y="101.5" transform="rotate(-90 95.2 101.5)">2</text>
<text x="126.3" y="101.4" transform="rotate(-90 126.3 101.4)">2</text>
<text x="143.4" y="101.5" transform="rotate(-90 143.4 101.5)">2</text>
<text x="168.9" y="101.4" transform="rotate(-90 168.9 101.4)">2</text>
<text x="188.7" y="101.5" transform="rotate(-90 188.7 101.5)">2</text>
<text x="225.6" y="101.4" transform="rotate(-90 225.6 101.4)">2</text>
<text x="242.6" y="101.5" transform="rotate(-90 242.6 101.5)">2</text>
<text x="41.3" y="109.9" transform="rotate(-90 41.3 109.9)">2</text>
<text x="95.2" y="112.8" transform="rotate(-90 95.2 112.8)">2</text>
<text x="143.4" y="112.8" transform="rotate(-90 143.4 112.8)">2</text>
<text x="188.7" y="112.8" transform="rotate(-90 188.7 112.8)">2</text>
<text x="242.6" y="112.8" transform="rotate(-90 242.6 112.8)">2</text>
<text x="12.9" y="115.4" transform="rotate(-90 12.9 115.4)">1</text>
<text x="29.9" y="114.8" transform="rotate(-90 29.9 114.8)">1</text>
<text x="72.5" y="115.4" transform="rotate(-90 72.5 115.4)">1</text>
<text x="83.8" y="114.8" transform="rotate(-90 83.8 114.8)">1</text>
<text x="126.3" y="115.4" transform="rotate(-90 126.3 115.4)">1</text>
<text x="134.9" y="117.6" transform="rotate(-90 134.9 117.6)">1</text>
<text x="168.9" y="115.4" transform="rotate(-90 168.9 115.4)">1</text>
<text x="180.2" y="117.6" transform="rotate(-90 180.2 117.6)">1</text>
<text x="225.6" y="115.4" transform="rotate(-90 225.6 115.4)">1</text>
<text x="234.1" y="117.6" transform="rotate(-90 234.1 117.6)">1</text>
<text x="29.9" y="122.4" transform="rotate(-90 29.9 122.4)">2</text>
<text x="41.3" y="124" transform="rotate(-90 41.3 124)">1</text>
<text x="83.8" y="122.4" transform="rotate(-90 83.8 122.4)">2</text>
<text x="134.9" y="125.3" transform="rotate(-90 134.9 125.3)">2</text>
<text x="180.2" y="125.3" transform="rotate(-90 180.2 125.3)">2</text>
<text x="234.1" y="125.3" transform="rotate(-90 234.1 125.3)">2</text>
<text x="95.2" y="126.8" transform="rotate(-90 95.2 126.8)">1</text>
<text x="143.4" y="126.8" transform="rotate(-90 143.4 126.8)">1</text>
<text x="188.7" y="126.8" transform="rotate(-90 188.7 126.8)">1</text>
<text x="242.6" y="126.8" transform="rotate(-90 242.6 126.8)">1</text>
<text x="7" y="135.4">C</text>
<text x="270.7" y="135.4">C</text>
<text x="6.9" y="188.6">D</text>
<text x="170.9" y="188.2">Title</text>
<text x="270.6" y="188.6">D</text>
<text x="170.9" y="196.7">Size</text>
<text x="185" y="196.7">Number</text>
<text x="241.7" y="196.7">Revision</text>
<text x="172.3" y="201">A</text>
<text x="170.9" y="205.2">Date:</text>
<text x="170.9" y="208.1">File:</text>
<text x="183.6" y="208.1">C:\Users\..\Sheet2.SchDoc</text>
<text x="183.6" y="205.2">9/10/2026</text>
<text x="227.6" y="208.1">Drawn By: Mohammed Tuhin Rana</text>
<text x="227.6" y="205.2">Sheet</text>
<text x="235.2" y="205.2">of</text>
<text x="37.7" y="212.3">1</text>
<text x="104.8" y="212.3">2</text>
<text x="172.3" y="212.3">3</text>
<text x="239.5" y="212.3">4</text>
</g>
<g font-size="2.6" fill="#000080">
<text x="122.1" y="32.4" transform="rotate(-90 122.1 32.4)">Sheet1[4B]</text>
<text x="15.2" y="59.5">R7</text>
<text x="43.5" y="59.5">R8</text>
<text x="74.7" y="59.5">R9</text>
<text x="97.4" y="59.5">R10</text>
<text x="128.6" y="59.5">R11</text>
<text x="144.8" y="57.5">R12</text>
<text x="171.1" y="59.5">R13</text>
<text x="227.9" y="59.5">R14</text>
<text x="244.9" y="59.5">R15</text>
<text x="15.2" y="62.3">32k</text>
<text x="43.5" y="62.3">597</text>
<text x="74.7" y="62.3">32k</text>
<text x="97.4" y="62.3">597</text>
<text x="128.6" y="62.3">32k</text>
<text x="144.8" y="60.3">300</text>
<text x="171.1" y="62.3">32k</text>
<text x="227.9" y="62.3">32k</text>
<text x="244.9" y="62.3">597</text>
<text x="75.9" y="72">J9</text>
<text x="206.3" y="66.3">J8</text>
<text x="206.3" y="74.8">5001</text>
<text x="212.8" y="77.4">C5</text>
<text x="46.4" y="81.6">R17</text>
<text x="65.4" y="80.2">C6</text>
<text x="75.9" y="80.5">5001</text>
<text x="100.2" y="81.6">R18</text>
<text x="119.3" y="80.2">C7</text>
<text x="135.4" y="80.5">J10</text>
<text x="193.8" y="78.8">R16</text>
<text x="46.4" y="87.8">41.7k</text>
<text x="65.4" y="89.3">1uF</text>
<text x="100.2" y="87.8">41.7k</text>
<text x="119.3" y="89.3">1uF</text>
<text x="135.4" y="89">5001</text>
<text x="193.8" y="85">41.7k</text>
<text x="203.5" y="89">R19</text>
<text x="212.8" y="86.4">1uF</text>
<text x="44.7" y="94.4">Q1</text>
<text x="98.6" y="94.4">Q2</text>
<text x="146.7" y="94.4">Q3</text>
<text x="192.1" y="94.4">Q4</text>
<text x="203.5" y="91.8">3k</text>
<text x="246" y="94.4">Q5</text>
<text x="44.7" y="97.2">MOSFET</text>
<text x="62.5" y="97.2">R20</text>
<text x="62.5" y="100">3k</text>
<text x="98.6" y="97.2">MOSFET</text>
<text x="116.4" y="100">R21</text>
<text x="146.7" y="97.2">MOSFET</text>
<text x="192.1" y="97.2">MOSFET</text>
<text x="246" y="97.2">MOSFET</text>
<text x="15.2" y="104.9">R22</text>
<text x="15.2" y="107.7">8k</text>
<text x="74.7" y="104.9">R23</text>
<text x="74.7" y="107.7">8k</text>
<text x="116.4" y="102.9">3k</text>
<text x="128.6" y="104.9">R24</text>
<text x="128.6" y="107.7">8k</text>
<text x="171.1" y="104.9">R25</text>
<text x="171.1" y="107.7">8k</text>
<text x="227.9" y="104.9">R26</text>
<text x="227.9" y="107.7">8k</text>
<text x="43.5" y="113.4">R27</text>
<text x="33.6" y="118.2">C8</text>
<text x="43.5" y="116.2">100</text>
<text x="87.5" y="118.2">C9</text>
<text x="97.4" y="116.2">R28</text>
<text x="97.4" y="119">100</text>
<text x="145.6" y="116.2">R29</text>
<text x="145.6" y="119">100</text>
<text x="191" y="116.2">R30</text>
<text x="191" y="119">100</text>
<text x="244.9" y="116.2">R31</text>
<text x="244.9" y="119">100</text>
<text x="33.6" y="121">1uF</text>
<text x="87.5" y="121">1uF</text>
<text x="138.5" y="121">C10</text>
<text x="138.5" y="123.9">1uF</text>
<text x="183.9" y="121">C11</text>
<text x="183.9" y="123.9">1uF</text>
<text x="237.8" y="121">C12</text>
<text x="237.8" y="123.9">1uF</text>
</g>
<g font-size="2.6" fill="#800000">
<text x="122.1" y="47" transform="rotate(-90 122.1 47)">+VCCFET</text>
<text x="52.9" y="73.4">Va</text>
<text x="104.2" y="73.4">Vb</text>
<text x="155.3" y="73.4">Vc</text>
<text x="248.8" y="73.4">Vd</text>
<text x="118.5" y="142.9">GND</text>
</g>
</svg>
